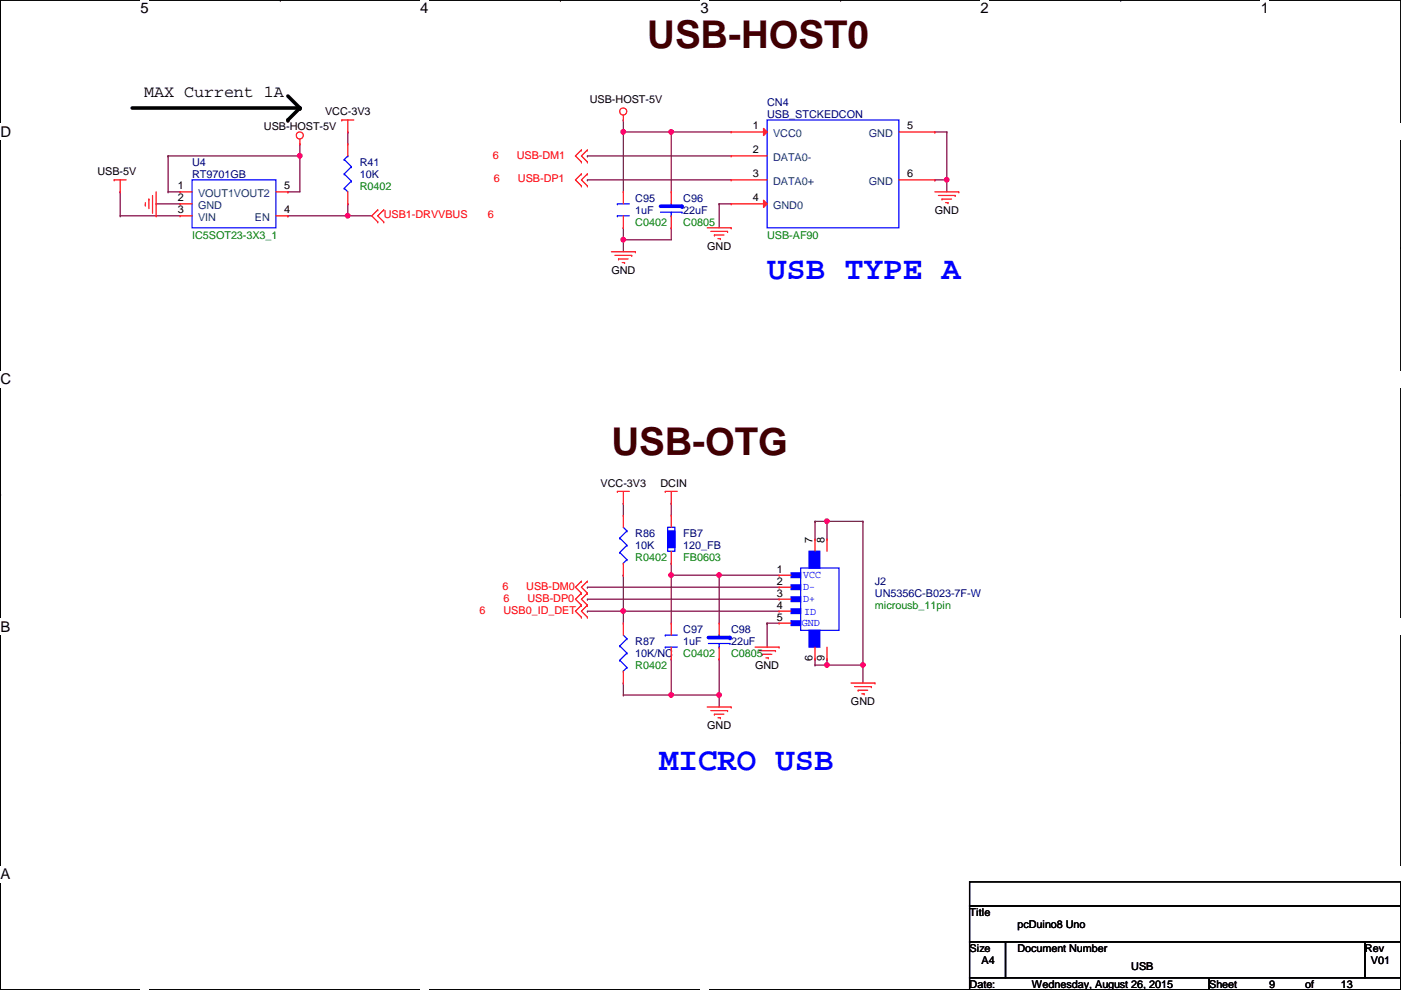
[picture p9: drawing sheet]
<svg xmlns="http://www.w3.org/2000/svg" width="297mm" height="210mm" viewBox="0 0 297 210" stroke-linecap="round" stroke-linejoin="round" font-family="sans-serif">
<path d="M.1 0h296.9v209.8h-296.9z" fill="none" stroke="#000" stroke-width=".25"/>
<g fill="#fff">
<path d="M29.8 0h1.7v3.5h-1.7z"/>
<path d="M29.8 209.8l1.7 .1z"/>
</g>
<path d="M59.4 0h.1M59.4 209.8h.1" fill="none" stroke="#000" stroke-width=".25"/>
<g fill="#fff">
<path d="M89.1 0h1.7v3.5h-1.7z"/>
<path d="M89.1 209.8l1.7 .1z"/>
</g>
<path d="M118.8 0h.1M118.8 209.8h.1" fill="none" stroke="#000" stroke-width=".25"/>
<g fill="#fff">
<path d="M148.5 0h1.7v3.5h-1.7z"/>
<path d="M148.5 209.8l1.7 .1z"/>
</g>
<path d="M178.2 0h.1M178.2 209.8h.1" fill="none" stroke="#000" stroke-width=".25"/>
<g fill="#fff">
<path d="M207.9 0h1.7v3.5h-1.7z"/>
<path d="M207.9 209.8l1.7 .1z"/>
</g>
<path d="M237.6 0h.1M237.6 209.8h.1" fill="none" stroke="#000" stroke-width=".25"/>
<g fill="#fff">
<path d="M267.3 0h1.7v3.5h-1.7z"/>
<path d="M267.3 209.8l1.7 .1z"/>
<path d="M.1 26.2h2.2v3.5h-2.2z"/>
<path d="M297 26.2l.1 3.5z"/>
<path d="M.1 78.7h2.2v3.5h-2.2z"/>
<path d="M297 78.7l.1 3.5z"/>
</g>
<path d="M.1 52.5h.1M297 52.5h.1" fill="none" stroke="#000" stroke-width=".25"/>
<g fill="#fff">
<path d="M.1 131.1h2.1v3.5h-2.1z"/>
<path d="M297 131.1l.1 3.5z"/>
</g>
<path d="M.1 104.9h.1M297 104.9h.1" fill="none" stroke="#000" stroke-width=".25"/>
<path d="M.1 104.9h.1M297 104.9h.1" fill="none" stroke="#000" stroke-width=".21"/>
<g fill="#fff">
<path d="M.1 183.6h2.1v3.5h-2.1z"/>
<path d="M297 183.6l.1 3.5z"/>
</g>
<path d="M.1 157.4h.1M297 157.4h.1" fill="none" stroke="#000" stroke-width=".25"/>
<path d="M28 22.9h35.6M61 20.4l2.6 2.5M63.6 22.9l-2.6 2.5" fill="none" stroke="#000" stroke-width=".76"/>
<g fill="#000">
<circle cx="61" cy="25.4" r=".38"/>
<circle cx="63.6" cy="22.9" r=".38"/>
</g>
<path d="M132.2 25.4h.1M132.2 25.4v2.6" fill="none" stroke="#800040" stroke-width=".25"/>
<circle cx="132.1" cy="28" r=".49" fill="#f0f"/>
<circle cx="132.1" cy="28" r=".49" fill="none" stroke="#f0f" stroke-width=".25"/>
<path d="M142.3 28h.1M142.3 28h12.7" fill="none" stroke="#800040" stroke-width=".25"/>
<circle cx="142.3" cy="28" r=".49" fill="#f0f"/>
<circle cx="142.3" cy="28" r=".49" fill="none" stroke="#f0f" stroke-width=".25"/>
<g fill="none" stroke="#800040" stroke-width=".25">
<path d="M124.5 33.1h.1M124.5 38.1h.1M124.5 33.1h30.5M124.5 38.1h30.5M132.2 28h.1M132.2 28h10.1M142.3 28h.1M142.3 28v12.7M132.2 48.3h.1M132.2 50.8h.1M132.2 48.3v5.1M142.3 48.3h.1"/>
<path d="M142.3 48.3v2.5h-10.1"/>
</g>
<circle cx="132.1" cy="50.8" r=".49" fill="#f0f"/>
<circle cx="132.1" cy="50.8" r=".49" fill="none" stroke="#f0f" stroke-width=".25"/>
<path d="M35.6 33.1h.1M35.6 33.1v7.6M63.6 30.5h.1M63.6 30.5v2.6h-28M25.5 45.8h.1M25.5 45.8h12.7M61 45.8h.1M61 40.7h.1M61 45.8h12.7M61 40.7h2.6" fill="none" stroke="#800040" stroke-width=".25"/>
<circle cx="63.6" cy="33" r=".49" fill="#f0f"/>
<circle cx="63.6" cy="33" r=".49" fill="none" stroke="#f0f" stroke-width=".25"/>
<path d="M25.5 40.7h.1M25.5 40.7v5.1M33.1 43.2h.1M33.1 43.2h5.1M73.7 45.8h.1M73.7 45.8h5.1" fill="none" stroke="#800040" stroke-width=".25"/>
<circle cx="73.7" cy="45.7" r=".49" fill="#f0f"/>
<circle cx="73.7" cy="45.7" r=".49" fill="none" stroke="#f0f" stroke-width=".25"/>
<path d="M198.2 28h.1M198.2 38.1h.1M198.2 28h2.5M200.7 28h.1M200.7 28v10.1h-2.5M35.6 40.7h.1M35.6 40.7h2.6M152.5 43.2h.1M152.5 43.2h2.5M152.5 43.2v5.1" fill="none" stroke="#800040" stroke-width=".25"/>
<circle cx="200.7" cy="38.1" r=".49" fill="#f0f"/>
<circle cx="200.7" cy="38.1" r=".49" fill="none" stroke="#f0f" stroke-width=".25"/>
<g fill="none" stroke="#800040" stroke-width=".25">
<path d="M132.2 28h.1M132.2 28v12.7M200.7 38.1h.1M200.7 38.1v2.6M172.8 110.5h.1M172.8 110.5v3.8M172.8 110.5h2.5M175.3 110.5h.1M175.3 110.5v3.8M124.5 127h.1M124.5 127h40.7M142.3 139.7h.1"/>
<path d="M142.3 139.7v7.7M152.5 139.7h.1M152.5 139.7v7.7M162.6 132.1h.1M162.6 132.1v5.1M183 141h.1M183 141v3.8"/>
</g>
<circle cx="175.3" cy="110.5" r=".49" fill="#f0f"/>
<circle cx="175.3" cy="110.5" r=".49" fill="none" stroke="#f0f" stroke-width=".25"/>
<path d="M175.3 110.5h.1M175.3 110.5h7.7M172.8 139.7h.1M172.8 139.7v1.3M172.8 141h.1M172.8 141h2.5" fill="none" stroke="#800040" stroke-width=".25"/>
<circle cx="175.3" cy="141" r=".49" fill="#f0f"/>
<circle cx="175.3" cy="141" r=".49" fill="none" stroke="#f0f" stroke-width=".25"/>
<path d="M183 110.5h.1M183 110.5v30.5h-7.7M175.3 139.7h.1M175.3 139.7v1.3M175.3 141h.1" fill="none" stroke="#800040" stroke-width=".25"/>
<circle cx="182.9" cy="141" r=".49" fill="#f0f"/>
<circle cx="182.9" cy="141" r=".49" fill="none" stroke="#f0f" stroke-width=".25"/>
<path d="M132.2 106.7h.1M132.2 106.7v2.6M124.5 124.5h.1M124.5 124.5h40.7M132.2 129.6h.1M132.2 122h.1M132.2 122v10.1M142.3 147.4h.1M142.3 147.4h10.2M152.5 147.4h.1M152.5 147.4v2.5" fill="none" stroke="#800040" stroke-width=".25"/>
<circle cx="152.5" cy="147.3" r=".49" fill="#f0f"/>
<circle cx="152.5" cy="147.3" r=".49" fill="none" stroke="#f0f" stroke-width=".25"/>
<circle cx="142.3" cy="147.3" r=".49" fill="#f0f"/>
<circle cx="142.3" cy="147.3" r=".49" fill="none" stroke="#f0f" stroke-width=".25"/>
<g fill="none" stroke="#800040" stroke-width=".25">
<path d="M63.6 33.1h.1M63.6 33.1v7.6M73.7 28h.1M73.7 28v2.5M73.7 43.2h.1M73.7 43.2v2.6M142.3 119.4h.1M142.3 119.4v12.7M124.5 129.6h.1M124.5 129.6h7.7M142.3 122h.1M142.3 122h22.9"/>
<path d="M152.5 122h.1M152.5 122v10.1M162.6 132.1h.1M162.6 132.1h2.6"/>
</g>
<circle cx="152.5" cy="121.9" r=".49" fill="#f0f"/>
<circle cx="152.5" cy="121.9" r=".49" fill="none" stroke="#f0f" stroke-width=".25"/>
<circle cx="142.3" cy="121.9" r=".49" fill="#f0f"/>
<circle cx="142.3" cy="121.9" r=".49" fill="none" stroke="#f0f" stroke-width=".25"/>
<path d="M142.3 106.7h.1M142.3 106.7v2.6M132.2 129.6h.1M132.2 129.6h33M132.2 144.8h.1M132.2 147.4h.1M132.2 144.8v2.6M132.2 147.4h10.1" fill="none" stroke="#800040" stroke-width=".25"/>
<circle cx="132.1" cy="129.6" r=".49" fill="#f0f"/>
<circle cx="132.1" cy="129.6" r=".49" fill="none" stroke="#f0f" stroke-width=".25"/>
<g fill="none" stroke="#f00" stroke-width=".25">
<path d="M24.2 38.1h.1M24.2 38.1h2.6M25.5 38.1v2.6M63.6 30.5h.1M63.6 29.5v1M72.5 25.4h.1M72.5 25.4h2.5M73.7 28h.1M73.7 25.4v2.6M123.3 34.3h.1M123.3 31.8h.1M123.3 39.4h.1"/>
<path d="M123.3 36.9h.1M123.3 31.8l-1.3 1.3 1.3 1.2M123.3 36.9l-1.3 1.2 1.3 1.3M124.5 34.3h.1M124.5 31.8h.1M124.5 39.4h.1M124.5 36.9h.1M124.5 31.8l-1.2 1.3 1.2 1.2M124.5 36.9l-1.2 1.2 1.2 1.3M132.2 25.4h.1M132.2 24.4v1M25.5 40.7h.1"/>
<path d="M30.8 43.5h.1M30.8 43v.5M31.6 42.2h.1M31.6 42.2v2M32.3 45h.1M32.3 41.4v3.6M33.1 45.8h.1M33.1 40.7v5.1M80.1 44.5h.1M80.1 47h.1M80.1 44.5l-1.3 1.3 1.3 1.2M81.4 47h.1"/>
<path d="M81.4 44.5h.1M81.4 44.5l-1.3 1.3 1.3 1.2M129.6 53.4h5.1M130.4 54.1h3.5M131.1 54.9h.1M131.1 54.9h2.1M131.9 55.7h.5M132.2 40.7h.1M132.2 48.3h.1M132.2 40.7v2.5M132.2 45.8v2.5M132.4 55.7h.1"/>
<path d="M133.9 54.1h.1M134.7 53.4h.1M149.9 48.3h5.1M150.7 49.1h3.6M151.5 49.8h.1M151.5 49.8h2M152.2 50.6h.5M152.7 50.6h.1M154.3 49.1h.1M155 48.3h.1M198.2 40.7h5.1M199 41.4h3.5"/>
<path d="M199.7 42.2h.1M199.7 42.2h2.1M200.5 43h.5M201 43h.1M202.5 41.4h.1M203.3 40.7h.1M130.9 104.2h.1M130.9 104.2h2.5M132.2 106.7h.1M132.2 104.2v2.5M141.1 104.2h.1M141.1 104.2h2.5"/>
<path d="M142.3 106.7h.1M142.3 104.2v2.5M123.3 125.8h.1M123.3 123.2h.1M123.3 128.3h.1M123.3 130.9h.1M123.3 123.2l-1.3 1.3 1.3 1.3M123.3 125.8l-1.3 1.2 1.3 1.3M123.3 128.3l-1.3 1.3 1.3 1.3M124.5 125.8h.1M124.5 123.2h.1M124.5 128.3h.1"/>
<path d="M124.5 130.9h.1M124.5 123.2l-1.2 1.3 1.2 1.3M124.5 125.8l-1.2 1.2 1.2 1.3M124.5 128.3l-1.2 1.3 1.2 1.3M160.1 137.2h5.1M160.9 138h3.5M161.6 138.7h.1M161.6 138.7h2.1M162.4 139.5h.5M162.9 139.5h.1M164.4 138h.1M165.2 137.2h.1"/>
<path d="M149.9 149.9h5.1M150.7 150.7h3.6M151.5 151.4h.1M151.5 151.4h2M152.2 152.2h.5M152.7 152.2h.1M154.3 150.7h.1M155 149.9h.1M180.4 144.8h5.1M181.2 145.6h3.5M181.9 146.3h.1M181.9 146.3h2.1"/>
<path d="M182.7 147.1h.5M183.2 147.1h.1M184.7 145.6h.1M185.5 144.8h.1"/>
<circle cx="63.6" cy="28.7" r=".75"/>
<circle cx="132.1" cy="23.6" r=".75"/>
</g>
<path d="M205.6 187h91.4v5.1h-91.4zM205.6 192.1h91.4v7.6h-91.4zM205.6 199.7h7.6v7.6h-7.6zM213.2 199.7h76.2v7.6h-76.2zM289.4 199.7h7.6v7.6h-7.6zM205.6 207.3h50.8v2.5h-50.8zM256.4 207.3h40.6v2.5h-40.6z" fill="none" stroke="#000" stroke-width=".25"/>
<path d="M130.9 43.2h.1M130.9 45.8h.1M130.9 43.2h2.5M130.9 45.8h2.5M169.8 120.4h8.1v13.2h-8.1z" fill="none" stroke="#00f" stroke-width=".25"/>
<path d="M167.7 131.6h2.1v1h-2.1z" fill-rule="evenodd" fill="#00f"/>
<path d="M167.7 131.6h2.1v1h-2.1z" fill="none" stroke="#00f" stroke-width=".25"/>
<path d="M167.7 124h2.1v1h-2.1z" fill-rule="evenodd" fill="#00f"/>
<path d="M167.7 124h2.1v1h-2.1z" fill="none" stroke="#00f" stroke-width=".25"/>
<path d="M167.7 126.5h2.1v1.1h-2.1z" fill-rule="evenodd" fill="#00f"/>
<path d="M167.7 126.5h2.1v1.1h-2.1z" fill="none" stroke="#00f" stroke-width=".25"/>
<path d="M167.7 129.1h2.1v1h-2.1z" fill-rule="evenodd" fill="#00f"/>
<path d="M167.7 129.1h2.1v1h-2.1z" fill="none" stroke="#00f" stroke-width=".25"/>
<path d="M167.7 121.5h2.1v1h-2.1z" fill-rule="evenodd" fill="#00f"/>
<path d="M167.7 121.5h2.1v1h-2.1z" fill="none" stroke="#00f" stroke-width=".25"/>
<path d="M171.5 116.9h2.3v3.5h-2.3z" fill-rule="evenodd" fill="#00f"/>
<path d="M171.5 116.9h2.3v3.5h-2.3z" fill="none" stroke="#00f" stroke-width=".25"/>
<path d="M171.5 133.6h2.3v3.6h-2.3z" fill-rule="evenodd" fill="#00f"/>
<path d="M140 45h4.6M142.3 43.7h.1M142.3 43.2v.5M144.6 45h.1M171.5 133.6h2.3v3.6h-2.3z" fill="none" stroke="#00f" stroke-width=".25"/>
<g fill="none" stroke="#f00" stroke-width=".25">
<path d="M172.8 114.3h.1M172.8 114.3v2.6M175.3 114.3h.1M175.3 114.3v2.6M165.2 129.6h.1M165.2 127h.1M165.2 124.5h.1M165.2 122h.1M165.2 132.1h.1M165.2 129.6h2.5M165.2 127h2.5M165.2 124.5h2.5"/>
<path d="M165.2 122h2.5M165.2 132.1h2.5M172.8 139.7h.1M172.8 137.2v2.5M175.3 139.7h.1M175.3 137.2v2.5"/>
</g>
<path d="M140 43.7h4.6" fill="none" stroke="#00f" stroke-width=".76"/>
<circle cx="144.6" cy="43.7" r=".38" fill="#00f"/>
<g fill="none" stroke="#00f" stroke-width=".25">
<path d="M40.7 38.1h17.8v10.2h-17.8zM142.3 45h.1M142.3 43.2h.1M142.3 45.8h.1M142.3 45v.8M131.4 114.1h.1M131.4 117.1h.1M131.4 114.1l1.5 1.5M131.4 117.1l1.5 1.6M132.2 119.4h.1M132.2 111.8l.7 .8M132.9 112.6h.1"/>
<path d="M132.9 115.6h.1M132.9 118.7h.1M132.9 112.6l-1.5 1.5M132.9 115.6l-1.5 1.5M132.9 118.7l-.7 .7M150.2 136.4h4.6M152.5 135.2h.1M152.5 134.7v.5M154.8 136.4h.1"/>
</g>
<g fill="none" stroke="#f00" stroke-width=".25">
<path d="M38.2 40.7h.1M38.2 43.2h.1M38.2 45.8h.1M38.2 40.7h2.5M38.2 43.2h2.5M38.2 45.8h2.5M58.5 40.7h2.5M58.5 45.8h2.5M61 45.8h.1M61 40.7h.1M142.3 40.7h.1M142.3 48.3h.1"/>
<path d="M142.3 40.7v2.5M142.3 45.8v2.5M132.2 109.3h.1M132.2 109.3v2.5M132.2 119.4v2.6M132.2 122h.1"/>
</g>
<path d="M150.2 135.2h4.6" fill="none" stroke="#00f" stroke-width=".76"/>
<circle cx="154.8" cy="135.2" r=".38" fill="#00f"/>
<g fill="none" stroke="#00f" stroke-width=".25">
<path d="M141.6 111.8h1.5v5.1h-1.5zM131.4 136.9h.1M131.4 140h.1M131.4 136.9l1.5 1.6M131.4 140l1.5 1.5M132.2 134.7l.7 .7M132.9 135.4h.1M132.9 138.5h.1M132.9 135.4l-1.5 1.5M132.9 138.5l-1.5 1.5M152.5 136.4h.1M152.5 134.7h.1"/>
<path d="M152.5 137.2h.1M152.5 136.4v.8M132.2 142.3h.1M132.9 141.5h.1M132.9 141.5l-.7 .8"/>
</g>
<path d="M132.2 132.1h.1M132.2 132.1v2.6M152.5 132.1h.1M152.5 139.7h.1M152.5 132.1v2.6M152.5 137.2v2.5M132.2 144.8h.1M132.2 142.3v2.5" fill="none" stroke="#f00" stroke-width=".25"/>
<path d="M141.6 112.6h1.5v3.5h-1.5z" fill-rule="evenodd" fill="#00f"/>
<g fill="none" stroke="#00f" stroke-width=".25">
<path d="M73 39.9h.1M73 36.9h.1M73 33.8h.1M73 39.9l.7 .8M73 36.9l1.5 1.5M73 33.8l1.5 1.5M73.7 33.1h.1M73.7 33.1l-.7 .7M74.5 38.4h.1M74.5 35.3h.1M74.5 38.4l-1.5 1.5M74.5 35.3l-1.5 1.6"/>
<path d="M162.6 25.4h28v22.9h-28zM141.6 112.6h1.5v3.5h-1.5zM141.1 134.7h.1M141.1 137.2h.1M141.1 134.7h2.5M141.1 137.2h2.5"/>
</g>
<path d="M73.7 30.5h.1M73.7 30.5v2.6M73.7 43.2h.1M73.7 40.7v2.5M142.3 109.3h.1M142.3 119.4h.1M142.3 109.3v2.5M142.3 116.9v2.5M142.3 132.1h.1M142.3 139.7h.1M142.3 132.1v2.6M142.3 137.2v2.5" fill="none" stroke="#f00" stroke-width=".25"/>
<path d="M161.9 27.2l.7 .8-.7 .7z" fill="#f00"/>
<path d="M155 28h.1M155 33.1h.1M155 38.1h.1M155 28h7.6M155 33.1h7.6M155 38.1h7.6M161.9 27.2l.7 .8-.7 .7z" fill="none" stroke="#f00" stroke-width=".25"/>
<path d="M161.9 42.5l.7 .7-.7 .8z" fill="#f00"/>
<path d="M190.6 28h7.6M190.6 38.1h7.6M198.2 28h.1M198.2 38.1h.1M155 43.2h.1M155 43.2h7.6M161.9 42.5l.7 .7-.7 .8z" fill="none" stroke="#f00" stroke-width=".25"/>
<circle cx="132.1" cy="28" r=".49" fill="#f0f"/>
<circle cx="132.1" cy="28" r=".49" fill="none" stroke="#f0f" stroke-width=".25"/>
<circle cx="142.3" cy="28" r=".49" fill="#f0f"/>
<circle cx="142.3" cy="28" r=".49" fill="none" stroke="#f0f" stroke-width=".25"/>
<circle cx="132.1" cy="50.8" r=".49" fill="#f0f"/>
<circle cx="132.1" cy="50.8" r=".49" fill="none" stroke="#f0f" stroke-width=".25"/>
<circle cx="63.6" cy="33" r=".49" fill="#f0f"/>
<circle cx="63.6" cy="33" r=".49" fill="none" stroke="#f0f" stroke-width=".25"/>
<circle cx="73.7" cy="45.7" r=".49" fill="#f0f"/>
<circle cx="73.7" cy="45.7" r=".49" fill="none" stroke="#f0f" stroke-width=".25"/>
<circle cx="200.7" cy="38.1" r=".49" fill="#f0f"/>
<circle cx="200.7" cy="38.1" r=".49" fill="none" stroke="#f0f" stroke-width=".25"/>
<circle cx="175.3" cy="110.5" r=".49" fill="#f0f"/>
<circle cx="175.3" cy="110.5" r=".49" fill="none" stroke="#f0f" stroke-width=".25"/>
<circle cx="175.3" cy="141" r=".49" fill="#f0f"/>
<circle cx="175.3" cy="141" r=".49" fill="none" stroke="#f0f" stroke-width=".25"/>
<circle cx="182.9" cy="141" r=".49" fill="#f0f"/>
<circle cx="182.9" cy="141" r=".49" fill="none" stroke="#f0f" stroke-width=".25"/>
<circle cx="152.5" cy="147.3" r=".49" fill="#f0f"/>
<circle cx="152.5" cy="147.3" r=".49" fill="none" stroke="#f0f" stroke-width=".25"/>
<circle cx="142.3" cy="147.3" r=".49" fill="#f0f"/>
<circle cx="142.3" cy="147.3" r=".49" fill="none" stroke="#f0f" stroke-width=".25"/>
<circle cx="152.5" cy="121.9" r=".49" fill="#f0f"/>
<circle cx="152.5" cy="121.9" r=".49" fill="none" stroke="#f0f" stroke-width=".25"/>
<circle cx="142.3" cy="121.9" r=".49" fill="#f0f"/>
<circle cx="142.3" cy="121.9" r=".49" fill="none" stroke="#f0f" stroke-width=".25"/>
<circle cx="132.1" cy="129.6" r=".49" fill="#f0f"/>
<circle cx="132.1" cy="129.6" r=".49" fill="none" stroke="#f0f" stroke-width=".25"/>
<g font-size="8.1" fill="#400000">
<text x="137.2" y="10.1">USB-HOST0</text>
<text x="129.6" y="96.5">USB-OTG</text>
</g>
<g font-size="6.9" fill="#00f">
<text x="162.6" y="59.1">USB TYPE A</text>
<text x="139.8" y="163.2">MICRO USB</text>
</g>
<text font-size="3.6" x="30.6" y="20.6">MAX Current 1A</text>
<g font-size="3.1">
<text x="29.8" y="2.8">5</text>
<text x="89.1" y="2.8">4</text>
<text x="148.5" y="2.8">3</text>
<text x="207.9" y="2.8">2</text>
<text x="267.3" y="2.8">1</text>
<text x=".1" y="29">D</text>
<text x=".1" y="81.5">C</text>
<text x=".1" y="133.9">B</text>
<text x=".1" y="186.4">A</text>
</g>
<g font-size="2.3">
<text x="125" y="21.9">USB-HOST-5V</text>
<text x="56" y="27.5">USB-HOST-5V</text>
<text x="68.9" y="24.5">VCC-3V3</text>
<text x="159.6" y="27.4">1</text>
<text x="192.4" y="27.4">5</text>
<text x="159.6" y="32.5">2</text>
<text x="20.7" y="37.2">USB-5V</text>
<text x="37.7" y="40.1">1</text>
<text x="60.3" y="40.1">5</text>
<text x="159.6" y="37.6">3</text>
<text x="192.4" y="37.6">6</text>
<text x="37.7" y="42.7">2</text>
<text x="37.7" y="45.2">3</text>
<text x="60.3" y="45.2">4</text>
<text x="159.6" y="42.7">4</text>
<text x="198.2" y="45.3">GND</text>
<text x="149.9" y="52.9">GND</text>
<text x="129.6" y="58">GND</text>
<text x="127.3" y="103.2">VCC-3V3</text>
<text x="140" y="103.2">DCIN</text>
<text x="172.3" y="115.1" transform="rotate(-90 172.3 115.1)">7</text>
<text x="174.8" y="115.1" transform="rotate(-90 174.8 115.1)">8</text>
<text x="164.7" y="124">2</text>
<text x="164.7" y="121.4">1</text>
<text x="164.7" y="129">4</text>
<text x="164.7" y="126.5">3</text>
<text x="164.7" y="131.6">5</text>
<text x="160.1" y="141.8">GND</text>
<text x="172.3" y="140.3" transform="rotate(-90 172.3 140.3)">6</text>
<text x="174.8" y="140.3" transform="rotate(-90 174.8 140.3)">9</text>
<text x="180.4" y="149.4">GND</text>
<text x="149.9" y="154.5">GND</text>
<text x="205.6" y="194.1">Title</text>
<text x="215.7" y="196.7">pcDuino8 Uno</text>
<text x="205.6" y="201.8">Size</text>
<text x="215.7" y="201.8">Document Number</text>
<text x="289.4" y="201.8">Rev</text>
<text x="205.6" y="209.4">Date:</text>
<text x="208.1" y="204.3">A4</text>
<text x="218.8" y="209.4">Wednesday, August 26, 2015</text>
<text x="239.9" y="205.6">USB</text>
<text x="256.4" y="209.4">Sheet</text>
<text x="269.1" y="209.4">9</text>
<text x="276.7" y="209.4">of</text>
<text x="284.3" y="209.4">13</text>
<text x="290.7" y="204.3">V01</text>
</g>
<g font-size="2.3" fill="#000080">
<text x="162.6" y="22.4">CN4</text>
<text x="162.6" y="25">USB_STCKEDCON</text>
<text x="40.7" y="35.1">U4</text>
<text x="76.3" y="35.1">R41</text>
<text x="40.7" y="37.7">RT9701GB</text>
<text x="76.3" y="37.7">10K</text>
<text x="134.7" y="42.8">C95</text>
<text x="134.7" y="45.3">1uF</text>
<text x="144.9" y="42.8">C96</text>
<text x="144.9" y="45.3">22uF</text>
<text x="134.7" y="113.9">R86</text>
<text x="144.9" y="113.9">FB7</text>
<text x="134.7" y="116.4">10K</text>
<text x="144.9" y="116.4">120_FB</text>
<text x="185.5" y="124">J2</text>
<text x="185.5" y="126.6">UN5356C-B023-7F-W</text>
<text x="134.7" y="136.7">R87</text>
<text x="144.9" y="134.2">C97</text>
<text x="144.9" y="136.7">1uF</text>
<text x="155" y="134.2">C98</text>
<text x="155" y="136.7">22uF</text>
<text x="134.7" y="139.3">10K/NC</text>
</g>
<g font-size="2.3" fill="#004080">
<text x="163.9" y="29">VCC0</text>
<text x="184.2" y="29">GND</text>
<text x="163.9" y="34.1">DATA0-</text>
<text x="42" y="41.7">VOUT1VOUT2</text>
<text x="163.9" y="39.2">DATA0+</text>
<text x="184.2" y="39.2">GND</text>
<text x="42" y="44.3">GND</text>
<text x="42" y="46.8">VIN</text>
<text x="54.1" y="46.8">EN</text>
<text x="163.9" y="44.3">GND0</text>
</g>
<g font-size="2.3" fill="#f00">
<text x="104.5" y="33.6">6</text>
<text x="109.6" y="33.6">USB-DM1</text>
<text x="104.7" y="38.7">6</text>
<text x="109.8" y="38.7">USB-DP1</text>
<text x="81.4" y="46.3">USB1-DRVVBUS</text>
<text x="103.5" y="46.3">6</text>
<text x="106.5" y="125.1">6</text>
<text x="111.6" y="125.1">USB-DM0</text>
<text x="101.7" y="130.1">6</text>
<text x="106.8" y="130.1">USB0_ID_DET</text>
<text x="106.8" y="127.6">6</text>
<text x="111.8" y="127.6">USB-DP0</text>
</g>
<g font-size="2.3" fill="#008000">
<text x="76.3" y="40.2">R0402</text>
<text x="134.7" y="47.8">C0402</text>
<text x="144.9" y="47.8">C0805</text>
<text x="40.7" y="50.6">IC5SOT23-3X3_1</text>
<text x="162.6" y="50.6">USB-AF90</text>
<text x="134.7" y="119">R0402</text>
<text x="144.9" y="119">FB0603</text>
<text x="185.5" y="129.1">microusb_11pin</text>
<text x="134.7" y="141.8">R0402</text>
<text x="144.9" y="139.3">C0402</text>
<text x="155" y="139.3">C0805</text>
</g>
<g font-size="2.3" fill="#00f">
<text x="170.3" y="125.1">D-</text>
<text x="170.3" y="122.6">VCC</text>
<text x="170.3" y="127.6">D+</text>
<text x="170.5" y="130.4">ID</text>
<text x="170" y="132.7">GND</text>
</g>
</svg>
